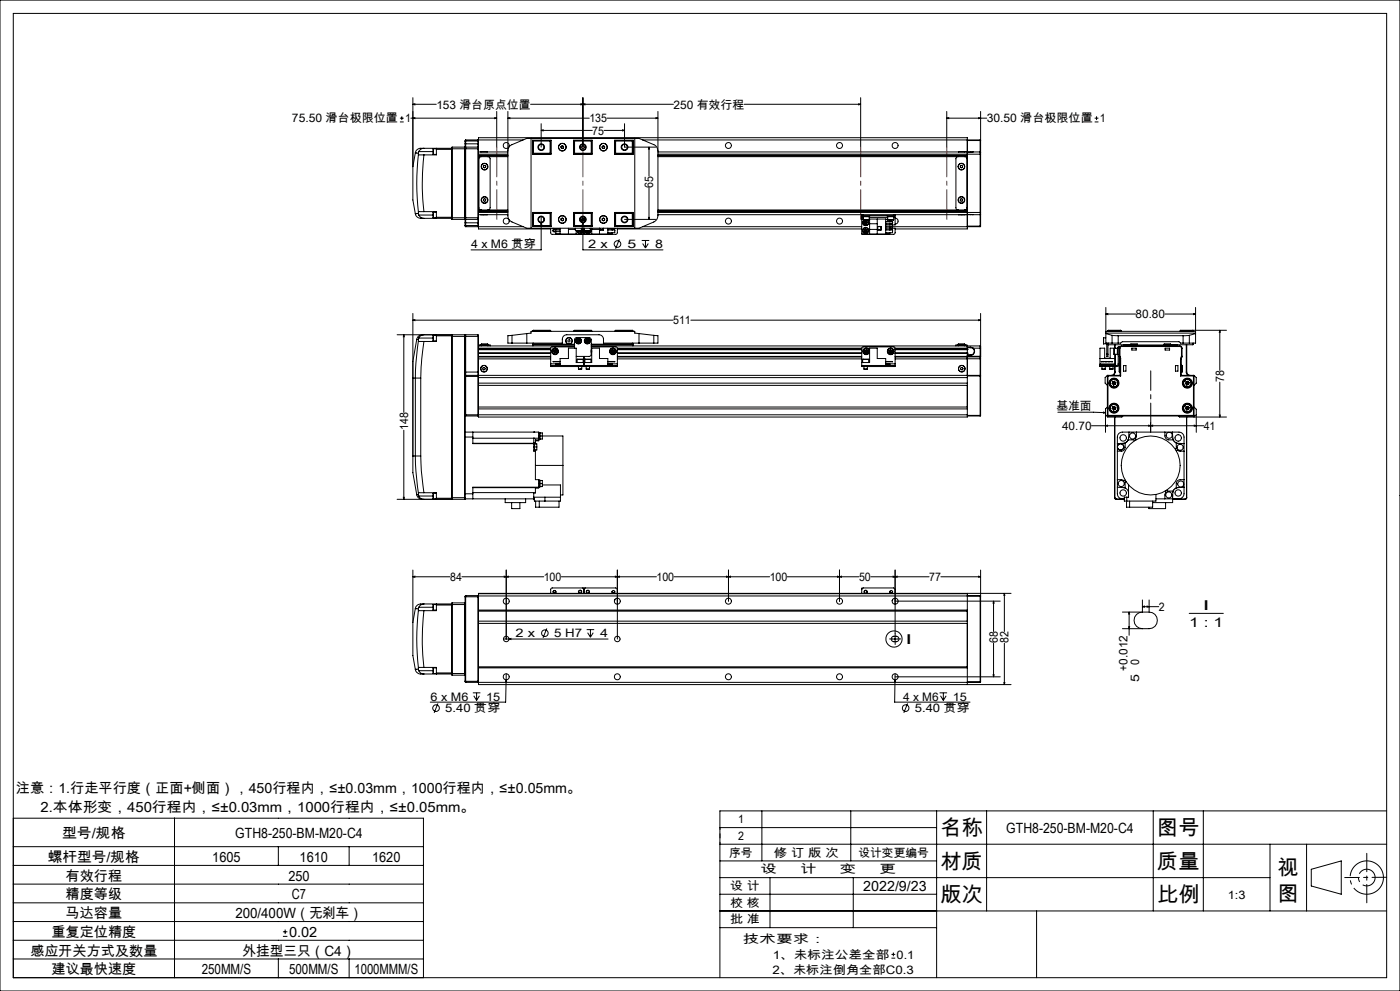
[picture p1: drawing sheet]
<svg xmlns="http://www.w3.org/2000/svg" width="420mm" height="297mm" viewBox="0 0 420 297" stroke-linecap="round" stroke-linejoin="round" font-family="sans-serif">
<g fill="none" stroke="#000" stroke-width=".3">
<path d="M0 0h420v297h-420zM4 4h412v289h-412zM120 36.5h1.1M120 35.4h1.1M120.5 34.9v1.1M123.3 35.4h25.7M123.9 35.4l.6-.1v.3zM123.9 31.3l.6-.2v.3zM123.9 29.3v20.6M123.9 31.3h7M148.4 35.3l.6 .1-.6 .2zM149 33.4v10.7"/>
<path d="M152.4 35.4l.6-.1v.3zM152.4 33.4v31.6l.3 .8 .9 .7 4.4 1.9h33.7l4.4-1.9 .7-.4 .6-1.4v-31.3M152.4 35.4h24.4M159.2 31.3h42.8M162.3 39.1l.6-.2v.3zM162.3 37.1v7M162.3 39.1h15.4M174.3 31.1l.6 .2-.6 .1zM174.9 31.3l.6-.2v.3zM174.9 29.3v14.8M181.2 39.1h6.2M182.1 35.4h15.3"/>
<path d="M186.8 38.9l.6 .2-.6 .1zM187.4 37.1v7h9.3M196.8 35.3l.6 .1-.6 .2zM223.3 31.3h34.9M257.6 31.1l.6 .2-.6 .1zM258.2 29.3v14.8M284 35.4l.6-.1v.3zM284 35.4h12M284 33.4v10.7M293.6 35.3l.6 .1-.6 .2zM294.2 33.4v12.3M328.4 36.5h1.1"/>
<path d="M328.4 35.4h1.1M329 34.9v1.1M123.9 49.9v10l.7 4.2M124.6 45.8h.1M124.6 45.8l.9 .1M124.6 45.8l-.7 4.1M125.5 46.4a75 75 0 0 0 0 17.1M125.5 46.4h1.7M125.5 45.9v.5M125.6 45.4l-.1 .5M125.6 45.4h4.3M127.2 44.4h-.3a1.84 1.84 0 0 0-2.3 1.4"/>
<path d="M127.2 46.4a70.9 70.9 0 0 0 0 17M127.2 44.4a1.66 1.66 0 0 0-1.6 1M127.2 44.4h8.3M129.9 45.4l.1 .9M130 44.6l-.1 .8M130 44.6v1.7M130 44.6h.9M130 46.3h.9M130.9 44.4v.4M130.9 44.8v1.6h-3.7M130.9 44.8h4.6M135.5 44.8v20.3"/>
<path d="M135.5 44.6h8M135.6 44.1l-.1 .7M135.6 44.1v21.7M135.6 44.1h3.8M139.4 44.1v21.7M139.4 44.1l.1 .1M139.5 44.2v21.5M139.5 43.1v1.1M139.5 42.3h4M139.5 43.1h4M139.7 44.1v21.7M139.7 41.9v2.2"/>
<path d="M139.7 44.1h3.7M139.7 41.9l-.2 1.2M139.7 41.9h3.7M139.7 44.1l-.2 .2M143.4 44.1v21.7M143.4 41.9v2.2M143.4 44.1l.1 .2M143.4 41.9l.1 .2M143.5 44.3v-3h146.7v4.9M143.5 44.3v.3M143.5 44.6v20.7M143.5 47h8.9"/>
<path d="M143.5 46.6h8.9M143.5 45.5h8.9M143.5 41.9h13.4M143.5 46.2h8.9M144.3 45.5h.1M144.3 45.5h1.9M144.4 47l-.5 .1-.2 .5v14.7l.1 .3 .6 .3M145.1 49.7l.3-.1 .3 .2v.4l-.4 .1-.3-.2zM145.1 59.7l.4-.2 .2 .3-.1 .4-.3 .1-.3-.3zM146.2 45.5h.1M146.4 47l.4 .1 .2 .5v14.7l-.1 .3-.5 .3M152.4 45.2l.3-1.1 .5-.6 4.8-2h33.7l4.8 2 .5 .6 .4 1.1"/>
<path d="M159.3 41.5v26.9M159.8 45.5h.1M159.8 42h5.5v4.2h-5.5zM159.9 42.3v3.9M159.9 42.3h5.1M160 42.1v4M160 42.1h5.3M160 42.1l-.1 .2M160 46.1h5.3M165 42.3l.2-.2v4l-.2-.2M165 45.9h-5.1l.1 .2M165 42.3v3.6"/>
<path d="M168.3 43.9l.1 .4M168.4 44.3l.3 .2M168.7 43.7l.3 .2M168.7 43.7l-.4 .2M169 44.3l-.3 .2M169 43.9v.4M172.1 42h5.5v4.2h-5.5zM172.1 42.1h5.5M172.1 46.1h5.5M172.4 42.3v3.6M172.4 42.3l-.2-.2v4l.2-.2M172.4 42.3h5"/>
<path d="M172.4 45.9h5M177.4 42.3l.1-.2v4l-.1-.2M177.4 42.3v3.6M180.7 44.3l.3 .2M180.7 43.9v.4M181 43.7l.4 .2M181 43.7l-.3 .2M181.4 44.3l-.4 .2M181.4 43.9v.4M184.4 42h5.6v4.2h-5.6zM184.4 42.1h5.3M184.4 46.1h5.3"/>
<path d="M184.7 42.3v3.6M184.7 42.3l-.2-.2v4l.2-.2M184.7 42.3h5.2M184.7 45.9h5.2l-.2 .2M189.7 42.1v4M189.7 42.1l.2 .2M189.9 42.3v3.9M189.9 45.5h.1M190.4 41.5v26.9M192.8 41.9h101.2M194.7 44.1v8.7M194.7 56.3v9.5"/>
<path d="M194.7 44.1l.1 .6h-.2zM197.4 47h92.8M197.4 46.6h92.8M197.4 45.5h93.8M197.4 46.2h96.6M287.4 47l-.5 .1-.1 .4v14.9l.1 .4 .5 .1M287.6 45.5h.1M287.6 45.5h1.9M288.1 49.7l.4-.1 .3 .2-.1 .4-.3 .1-.3-.2zM288.2 59.7l.4-.1 .2 .3-.1 .4h-.4l-.3-.3zM289.4 47l.5 .1 .2 .4v14.9l-.2 .4-.5 .1M289.5 45.5h.1"/>
<path d="M290.2 46.2v17.5M290.2 42.1h3.8M291.2 45.6h-1v.6M291.2 45.5h.7M291.2 45.5v.1M291.9 45.5l-.7 .1M291.9 45.5h2.1M294 46.2h.2M294 45.5v.7M294 45.5l.2 .2M294 41.9v.2M294 42.1v3.4"/>
<path d="M294 46.2v17.5M294.2 45.7v.5M294.2 46.2v17.5M124.6 64.1a2.26 2.26 0 0 0 2.6 1.3M124.6 64.1h.1M125.5 63.5v.5M125.5 64l.1 .4M125.5 64l-.9 .1M125.6 64.4l.1 .1a1.71 1.71 0 0 0 1.5 .9M125.6 64.4h4.3M127.2 63.4l-1.7 .1M127.2 63.4h3.7v1.7"/>
<path d="M127.2 65.4h8.3M129.9 64.4l.1 .9M130 63.6l-.1 .8M130 63.6v1.7M130 63.6h.9M130 65.3h.9M130.9 65.1v.3M130.9 65.1h4.6M135.5 65.1v.3M135.5 65.4l.1 .4M135.5 65.3h8M135.6 65.8h3.8"/>
<path d="M139.5 65.7v1.1M139.5 66.8l.2 1.1M139.5 65.7l-.1 .1M139.5 67.5h4M139.5 65.6l.2 .2M139.5 66.8h4M139.7 65.8v2.1M139.7 65.8h3.7M139.7 67.9h3.7M143.4 65.8v2.1M143.5 65.3v.3M143.5 65.6v3h21.7"/>
<path d="M143.5 62.9h8.9M143.5 63.2h8.9M143.5 64.3h8.9M143.5 67.9h13.4M143.5 63.7h8.9M143.5 65.6l-.1 .2M143.5 67.8l-.1 .1M143.5 63.3h8.9M144.2 64.3h.1M144.3 64.4h1.9M146.2 64.4h.1M159.8 64.3h.1"/>
<path d="M159.8 63.7h5.5v4.2h-5.5zM159.9 63.7v3.9M159.9 67.6h5.1M159.9 67.6l.1 .2M160 63.8v4M160 63.8l-.1 .1h5.1M160 63.8h5.3M160 67.8h5.3M162.3 66.6l.2 .6h-.3zM162.3 64.9v10h-21M165 63.9l.2-.1v4l-.2-.2M165 63.9v3.7"/>
<path d="M165.2 68.4v1.4l.4 .4h19.2l.4-.3v-1.5M165.9 68.4v.2h2.1M165.9 68.9v.5h2.1M165.9 68.9h2.1M166.2 69.4h.4M166.8 68.6v.3a.41 .41 0 0 0-.4-.3 .41 .41 0 0 0-.4 .3M166.8 69.4v.7h1.2M168 68.4v1.8M168.3 65.6l.1 .4M168.4 66l.3 .1M168.7 65.4l.3 .2M168.7 65.4l-.4 .2"/>
<path d="M169 66l-.3 .1M169 65.6v.4M170.5 68.4v1.8M170.5 68.8h2.1M172.1 63.7h5.5v4.2h-5.5zM172.1 63.8h5.5M172.1 67.8h5.5M172.4 63.9v3.7M172.4 67.8v.1M172.4 63.9l-.2-.1v4l.2-.2M172.4 67.6h5M172.4 63.9h5"/>
<path d="M172.6 69.1h.1M172.6 69.1h1.8M172.6 68.4v.7M172.9 69.1v1.1M173 67.8v.1M173.1 69.1a.88 .88 0 0 0 1.3 .7 .88 .88 0 0 0 .2-1.4 .89 .89 0 0 1-.2 1.5 .89 .89 0 0 1-1.3-.8zM173.6 69.1l.1 .3M173.7 69.4l.4 .2M173.7 69.4l.3-.3 .1 .5M174.1 69.1l.4 .1M174.4 69.1h.1M174.4 68.4v.7"/>
<path d="M174.4 68.9l.1 .3M174.5 65.9h.2zM174.5 66l.2 .2M174.5 69.2l-.4 .4M174.6 66v.1M174.7 65.9h.1M174.8 65.4v.5M174.8 65.6h.5M174.9 66.6l.1 .6h-.3zM174.9 64.9v10h24M174.9 70.2h-.2M175.2 65.5v.5"/>
<path d="M175.2 68.4v1.8M175.3 69.1h1.8M175.3 68.4v.7M175.4 70.2h.3M175.5 69.1l.1 .5zM175.9 69.1l.1 .3M176 69.4l.4 .2M176 69.4l.3-.3 .1 .5M176.4 69.1l.4 .2M176.7 67.8v.1M176.8 69.3l-.4 .3M176.8 69.1v.2"/>
<path d="M177.1 69.1h.1M177.1 68.5a.9 .9 0 0 1-.2 1.3 .9 .9 0 0 1-1.3-.2M177.1 68.6a.86 .86 0 0 1-.2 1.2 .86 .86 0 0 1-1.2-.2M177.1 68.4v.7M177.4 63.9l.1-.1v4.1M177.4 63.9v3.7M177.4 67.8v.1M177.4 67.6l.1 .2M177.5 68.4v1.8M177.5 68.8h2.3M179.8 68.4v1.8M180 68.4l-.1 .5h1.1v-.5"/>
<path d="M180.7 66l.3 .1M180.7 65.6v.4M181 65.4l.4 .2M181 65.4l-.3 .2M181.4 66l-.4 .1M181.4 65.6v.4M182.4 68.4v1.8M182.4 68.9h2M183.6 68.6v.3M183.6 69.7v.4h-1.2M183.7 68.9a.41 .41 0 0 1 .3-.3 .41 .41 0 0 1 .4 .3M184.4 69v.2"/>
<path d="M184.4 63.7h5.6v4.2h-5.6zM184.4 68.4v.2h-2M184.4 68.9v.8h-2M184.4 63.8h5.3M184.4 67.8h5.3M184.7 63.9v3.7M184.7 63.9l-.2-.1v4l.2-.2M184.7 67.6h5.2M185.2 68.6h73.3M185.8 71.7l-1.1 2.8M187.4 65.8h9.3M189.7 63.8v4"/>
<path d="M189.7 63.8l.2 .1h-5.2M189.9 63.7v3.9M189.9 64.3h.1M189.9 67.6l-.2 .2M192.5 72.1h2.3M192.8 67.9h65.7M192.8 73l.8 1.3M193.6 72.1v2.2M194.5 73l-.9 1.3M194.6 65.2h.2l-.1 .6zM197.4 62.9h92.8M197.4 63.2h92.8"/>
<path d="M197.4 64.3h61.2M197.4 63.7h96.6M197.4 63.3h92.8M258.5 64.7h.5M258.5 64.7v.5M258.5 65.2v5h9.6l.4-.4v-1.4h-.7M258.5 64.3v.4M258.5 65.6h.5M258.5 65.2h.5M258.6 64.3h.4M258.8 70.2h.2M258.9 64.7v.2h2v-.2"/>
<path d="M259 65.9h.1M259 64.9v1M259 65.9h1.7M259 64.3v.4M259 64.3h9M259 64.7h9M259.2 66.8l.3 .4M259.3 68.9v.5M259.3 68.9l.4 .2M259.3 65.9l-.5 .9M259.3 69.4l.5 .2M259.4 65.9l-.4 .3-.2 .6"/>
<path d="M259.4 66.3l-.2 .5M259.4 66.3l.3 .4M259.5 67.2h.5M259.6 68.6l-.3 .3M259.6 68.6l.5 .2M259.6 68.6l.1 .5M259.7 66.7l-.5 .1M259.7 66.7l-.2 .5M259.7 66.7l.3 .5M259.7 69.1l-.4 .3M259.7 69.1l.1 .5M259.7 69.1l.4 .2"/>
<path d="M259.9 66.3h-.5M259.9 66.3l.3 .4M259.9 66.3l-.2 .4M260 65.9a.87 .87 0 0 1 .2 1.5 .87 .87 0 0 1-1.4-.6M260.1 65.9a.9 .9 0 0 1 .1 1.6 .9 .9 0 0 1-1.4-.7M260.1 68.8v.5M260.1 68.8l-.4 .3M260.1 69.3l-.3 .3M260.2 66.7l-.2 .5M260.2 66.7h-.5M260.7 65.9h.1M260.8 65.6h4.9v4.6"/>
<path d="M260.8 64.9v1M260.8 65.2h5.5M260.9 65.6v4.6M260.9 67.1h2.3M260.9 68.8h2.3M263.2 65.6v4.6M263.3 67.9h1v1h-1zM263.3 67.9v1M265.7 66.4h2.1v.5M265.7 67.2h2.1v.5h-2.1M265.7 68.1h2.1v.5h-2.1M265.7 68.9h2.1"/>
<path d="M265.7 66.9h2.1M265.7 65.7h.6M266.2 64.7v.2h2v-.2M266.3 65.9h.1M266.3 65.9h1.8M266.3 64.9v1M266.9 65.9v.5M266.9 66.9v.3M266.9 67.7v.4M266.9 68.6v.3M266.9 69.7v.4h-1.2M266.9 67.9h27.1"/>
<path d="M267 66.9l.4 .3 .4-.3M267 68.9a.41 .41 0 0 1 .4-.3 .41 .41 0 0 1 .4 .3M267.2 66.4h.4M267.8 66.6v.2M267.8 69v.2M267.8 68.9v.8h-2.1M267.8 66.7v.1M268 64.3h.5M268 64.7h.5M268 64.3v.4M268.1 65.9h-1.8M268.1 64.9v1"/>
<path d="M268.1 65.2h.4M268.5 65.4a.9 .9 0 0 1 .9 .9 .9 .9 0 0 1-.9 .9M268.5 64.7v.5M268.5 64.3v.4M268.5 65.2v2.2h-.7M268.5 64.3h22.7M287.5 64.3h.1M287.6 64.4h1.9M289.5 64.3v.1M290.2 63.7v4.9h-21.7M290.2 63.7v.6h1M290.2 67.8h3.8"/>
<path d="M291.2 64.3h.7M291.2 64.3h.1M291.9 64.3h2.1M294 63.7h.2M294 63.7v.6M294 67.8h.2M294 67.8v.1M294 64.3v3.5M294.2 63.7v.5M294.2 64.2l-.2 .1M294.2 67.8l-.2 .1M294.2 64.2v3.6"/>
<path d="M123.9 96l.6-.2v.3zM123.9 93.9v42.8M123.9 96h78M158 100v2.8M158 100l1.3-.2v-.5h31.1v.5l1.3 .2M158 100l-4.4 .5M159.9 99.2h5.3M159.9 99.2v.1M160 99h5l.2 .2M160 99v.3M160 99l-.1 .2M165.2 99.2v.1"/>
<path d="M172.2 99.2l.2-.2h5l.1 .2M172.2 99.2h5.3M172.2 99.2v.1M177.5 99.2v.1M184.5 99.2h5.4M184.5 99.2v.1M189.7 99h-5l-.2 .2M189.7 99v.3M189.7 99l.2 .2M189.9 99.2v.1M191.7 100v2.8M191.7 100l4.4 .5"/>
<path d="M207.3 96h86.9M293.6 95.8l.6 .2-.6 .1zM294.2 93.9v12.9M331.8 94.1l.6-.1v.3zM331.8 92.1v10.7h1.8M331.8 94.1h8.9M331.8 99.3h26.9M331.8 99.8h26.9M331.8 100l1.8 .5M332.4 99.2h4M332.4 99.2v.1M332.5 99h3.7"/>
<path d="M332.5 99v.3M332.5 99l-.1 .2M336.2 99v.3M336.2 99l.2 .2M336.4 99.2v.1M349.5 94.1h9.2M354 99.2h4M354 99.2v.1M354.2 99h13.7M354.2 99v.3M354.2 99l-.2 .2M358 99.2l-.1-.2v.3"/>
<path d="M358 99.2v.1M358.1 94l.6 .1-.6 .2zM358.7 100l-1.9 .5M358.7 92.1v10.7h-1.9M365.9 99v12M365.9 99l.2 .6h-.3zM119.1 100.3h20.3M121.1 100.3l.2 .6h-.3zM121.1 100.3v23.3M124.6 113.3h1.6M124.6 113.3v23.4M125 101.7l-1.1 6.6v5h.7"/>
<path d="M125 101.7l.5 .1M125.5 102.2l-.7 6.6-.2 4.5M125.5 102.2l1.7 .1M125.5 101.8v.4M125.6 101.3l.5-.6 1.1-.4h-.4a1.66 1.66 0 0 0-1.8 1.4M125.6 101.3l-.1 .5M125.6 101.3h4.3M126.2 113.3v23.4M127.2 102.3l-.7 5.4-.3 5.6M130 100.5v1.7M130 100.5h.9M130 102.2h.9"/>
<path d="M130.9 100.3v.3M130.9 100.6v1.7h-3.7M130.9 100.6h4.6M135.5 100.3v.1M135.5 100.4v49.2M135.5 100.4v.4M135.5 100.8h8M135.5 100.8v48.4M139.4 100.3v49.3M139.4 100.3l.1 12.4M139.5 112.7v36.5M139.5 112.9h4"/>
<path d="M139.5 111.5h4M139.7 100.3v12.2M139.7 100.3h3.7M139.7 112.5h3.7M139.7 112.5v12.2M139.7 112.5l-.2 .2M139.7 100.3l-.2 .2M143.4 100.3v12.2M143.4 100.3l.1 .5M143.4 112.5v12.2M143.4 112.5l.1 .2M143.5 111.5v1"/>
<path d="M143.5 114.8h146.7M143.5 115.5h146.7M143.5 100.8v10.7M143.5 113.2h146.7M143.5 112.5h150.5M143.5 103.7h28.9M143.5 104.7h21.7M143.5 105.9h21.7M143.5 104.8h21.7M143.5 105.8h21.7M143.5 104.3h21.7M143.5 106.8h21.7"/>
<path d="M143.5 107.6h21.7M143.5 104.6h21.7M143.5 107h21.7M143.7 103.7v-.3h3.3v.3M144.4 103.2h2M144.4 103.2v.5M144.4 103.4h1.9M144.9 110.2l.4-.1 .3 .3-.1 .4-.4 .1-.3-.3zM146.4 103.2v.5M153.6 102.8h15.1v-1.1a1.33 1.33 0 0 1 1.3-1.4h9.7a1.39 1.39 0 0 1 1.3 1.4v1.1h15.1M153.6 100.5l-1.2 .1v2.2h1.2M153.6 100.5v2.3"/>
<path d="M159.9 102.8v.9M160 102.8v.3M160 103.1h12.4M160 103.1l-.1 .2h12.5M165.2 109.5v.4h.5M165.2 109.5h.5M165.2 109v.5M165.2 109h2.8M165.7 109.9h9M165.7 109.5h9M165.7 109.5v.4M166.1 105.4l.3 .4"/>
<path d="M166.2 104.9l-.1 .5M166.2 104.9l.3 .4M166.5 105.3l-.4 .1M166.5 105.3l-.1 .5M166.5 105.3l.4 .4M166.7 104.8l-.5 .1M166.7 104.8l.3 .4M166.7 104.8l-.2 .5M166.8 109.1v.2h1.2M166.9 105.7l-.5 .1M167 105.2l-.1 .5M167 105.2l-.5 .1"/>
<path d="M168 109.5v-2h2.5v-3.2h2.4v4.4h4.6v-4.4h2.3v3.2h2.6v2M168 108.3h-2.1l2.1 .1M172.4 104h-7l-.2 .3v4.7M172.4 104.3v-2.6l.2-.4 4.2-.1 .5 .4 .1 4.5-.2 .5-.4 .2h-3.9M173 102.2l.3 .4M173.1 107.7h1.8M173.1 107.7v1M173.2 107.7h1.7M173.2 107.7h-.1M173.2 101.7l-.2 .5M173.2 101.7l.6 .9M173.5 110.6h1"/>
<path d="M173.5 109.9v.7M173.7 101.7l.3 .4M173.7 101.7h-.5M173.7 101.7l-.4 .9M173.8 102.6h-.5M174 102.1l-.2 .5M174 102.1l-1 .1M174.5 109.9v.7M174.7 109.5h1M174.7 109.9h.5M174.7 109.5v.4M174.9 107.7v1"/>
<path d="M175.2 109.9h.5M175.2 106.8v3.1M175.5 107.7h.1M175.5 107.7v1M175.5 107.7h.2M175.6 107.7h1.7M175.7 107.7h1.6M175.7 109.9h9M175.7 109.5h9M175.7 109.5v.4M175.7 102.2l.3 .4M175.9 110.6h.9"/>
<path d="M175.9 109.9v.7M175.9 101.7l-.2 .5M175.9 101.7l.3 .5M176.2 102.2l-.2 .4M176.2 102.2l.3 .4M176.2 102.2h-.5M176.4 101.7l.3 .4M176.4 101.7h-.5M176.4 101.7l-.2 .5M176.5 102.6h-.5M176.7 102.1l-.2 .5M176.7 102.1l-.5 .1"/>
<path d="M176.8 109.9v.7M177.3 107.7v1M177.4 104.7v1.1M177.4 104h7.6l.2 .5v4.5M177.4 104.9v.7M177.4 105.1v.4M177.4 103.7h116.6M177.4 103.1h12.3M182.4 108.3h2l-2 .1M183.4 105.1v.5M183.4 105.1l.9 .4M183.4 105.6l.5 .2"/>
<path d="M183.6 109.1v.2h-1.2M183.8 104.8l-.4 .3M183.8 104.8l.5 .2M183.8 104.8l.1 1M184.3 105v.5M184.3 105l-.9 .6M184.3 105.5l-.4 .3M184.7 109.5h.5M184.7 109.5v.4M185.2 104.3h73.4M185.2 109.5v.4h-.5M185.2 109v.5"/>
<path d="M185.2 104.7h73.3M185.2 105.9h73.3M185.2 104.8h73.3M185.2 105.8h73.3M185.2 109l-2.8 .1M185.2 106.8h73.3M185.2 107.6h73.3M185.2 104.6h73.3M185.2 107h73.3M189.7 102.8v.3M189.7 103.1l.2 .2h-12.5M189.9 102.8v.9"/>
<path d="M196.1 100.5l1.3 .1v2.2h-1.3M196.1 100.5v2.3M258.5 109.5h.5M258.5 108.7h2.4v-4.4h2.3v3.2h2.5v2M258.8 107.7h.1M258.8 107.7v1M258.8 107.7h.2M258.9 107.7h1.7M259 107.7h1.6M259 109.5v.4M259 109.9h9M259 109.5h9"/>
<path d="M259.2 110.6h1M259.2 109.9v.7M259.4 105.5l.4 .3M259.5 105l-.1 .5M259.5 105l.4 .3M259.9 105.3l-.1 .5M259.9 105.3l.4 .3M259.9 104.8l-.4 .2M259.9 104.8l.4 .3M259.9 104.8v.5M260.2 109.9v.7M260.3 105.6l-.5 .2"/>
<path d="M260.3 105.1v.5M260.3 105.1l-.9 .4M260.6 107.7v1M265.7 108.3h2.1l-2.1 .1M266.7 105.1l.1 .5M266.7 105.1l1 .4M266.8 105.6l.4 .2M266.9 109.1v.2h-1.2M267.2 104.8l-.5 .3M267.2 104.8l.4 .2M267.2 104.8v1M267.6 105l.1 .5"/>
<path d="M267.6 105l-.8 .6M267.7 105.5l-.5 .3M268 109.5h.5M268 109.5v.4M268.5 104.6l21.7 .1M268.5 109v-4.7l-.2-.3h-9.4l-.4 .5v5.4h.5M268.5 109.5v.4h-.5M268.5 109v.5M268.5 104.7h21.7M268.5 105.9h21.7M268.5 104.8h21.7M268.5 105.8h21.7"/>
<path d="M268.5 104.3h21.7M268.5 109l-2.8 .1M268.5 107h21.7M287.4 103.2h2M287.4 103.4h2.7v.3M287.4 103.4h-.6v.3M287.4 103.2v.5M287.5 103.4h1.9M288.4 110.1l.3 .1 .2 .3-.2 .3h-.4l-.2-.3zM289.4 103.2v.5M290.2 105.9h.1M290.2 104.3v2.7"/>
<path d="M290.2 107v18h-146.7v-12.5M290.2 104.7h.1M290.2 112.7h3.8M290.2 106.5h1M290.2 106.4h1M290.2 107h3.8M290.2 104.2h1M291.2 104.1h-1v-.4v.6M291.2 104.2l.7 .3M291.2 104.1l.7 .2M291.2 104.1v.1M291.2 106.4v.1"/>
<path d="M291.9 104.5a1.06 1.06 0 0 1 .3 1.1 1.06 1.06 0 0 1-1 .8M291.9 104.3a1.18 1.18 0 0 1 .4 1.4 1.18 1.18 0 0 1-1.1 .8M291.9 104.3h2.1M291.9 104.3v.2M294 112.5v.2M294 103.7v.6M294 106.8h.2M294 106.8v.2M294 107.5h.2M294 107v.5M294 106.8h-25.5M294 104.3v2.5"/>
<path d="M294 107.5v5M294 112.7v11.8M294 107.5l-25.5 .1M294.2 106.9l-.2 .1M294.2 106.8v.1M294.2 106.9v.6M294.2 107.5v17M330 107.5h4.5M330.1 109.1h4.3v.2h-4.3zM330.4 108.3l.8 .1zM330.4 109.5h-.5v.4h.5M330.4 109.9h1.4"/>
<path d="M330.4 109.5h4.6M330.4 109.5v.4M330.6 110.6h1M330.6 109.9v.7M331 103h.1M331 101.3v1.6M331 102.9v.1M331.1 101.2l-.1 .1M331.1 103h.9M331.1 101.2h.7M331.1 102.9v.1M331.6 108.3l.5 .1z"/>
<path d="M331.6 109.9v.7M331.8 109.9h.9M331.8 109.5v.4M332 106.1v.7h.4v-.7M332 106.1h.4M332 102.8v3.3M332.2 112.7l.1-.2 .1 .2M332.2 112.7h.2M332.2 112.7v11.8M332.4 112.7h3.8M332.4 102.8v3.3M332.4 112.7v11.8"/>
<path d="M332.4 103.1l.1 .2M332.4 108.3l.5 .1zM332.5 103.3h6.7M332.5 102.8v.5M332.7 109.9h2.3M332.7 109.5v.4M332.9 110.6h1M332.9 109.9v.7M333.3 108.3l.5 .1zM333.6 102.8h1.9M333.6 100.5l1.9 .1M333.6 100.5v2.3"/>
<path d="M333.7 115l.3 .4M333.8 114.4l-.1 .6M333.8 114.4l.4 .4M333.9 109.9v.7M334.2 104.4h.1M334.2 104.4v1.8M334.2 106.2h1M334.2 104.4h1M334.2 114.8l-.2 .6M334.2 114.8l.4 .4M334.2 114.8l-.5 .2M334.4 111.5a.96 .96 0 0 1-1 1"/>
<path d="M334.4 111.5h.1M334.4 103.3v1M334.4 109.9v1.6M334.4 114.3l.4 .4M334.4 114.3l-.6 .1M334.4 114.3l-.2 .5M334.5 104.4l-1.4-.1v3h-1.7v-3h-1.4v5.2M334.5 106.2v3.3M334.5 111.5l-.5 1M334.5 103.3v1.1M334.5 109.9v1.6M334.6 115.2l-.6 .2"/>
<path d="M334.8 114.7l-.2 .5M334.8 114.7l-.6 .1M335 109.5v.4M335.5 104.3h-.3v2h.3M335.5 109l-.5 .5M335.5 109h.3M335.5 102.8h.7l.5-.4h17l.5 .4h.7M335.5 104.5h.3M335.5 100.6v2.2M335.5 104.5v4.5M335.5 100.6h19.4M335.8 109.5v2"/>
<path d="M335.8 109.5h.1M335.8 106.8l.2 .8M335.8 109a.84 .84 0 0 1-.8 .9M335.8 104.3v-.3h-.3v.5M335.8 106.8l.1 .2M335.8 106.8h.2M335.8 104.3h.2M335.8 109.5h.2M335.8 111.5h.2M335.8 104.3v4.7M335.9 107l.1 .5M336 106.8v.1"/>
<path d="M336 106.9l.2 .6M336 106.9l-.1 .1M336 109.5v2M336 104.3v2.5M336 109.5h.1M336 111.4v.1M336 107.5h.2M336 112.5l.2 .2M336 112.5h-3.8l-.7 .7v1.6l.7 .7M336 107.5v5M336.2 107.5v5.2M336.5 103.7v.2"/>
<path d="M336.5 103.9l-.5 .4M336.5 103.7l-.5 .2-.2 .4M336.5 103.7h17.4M336.5 103.9h17.4M337 109.6h.8v1.6h-.8zM337.9 103.4h-.7v.3M337.9 103.4h14.6M337.9 103.4v.3M339.2 103.2h2M339.2 103.4h.1M339.2 103.4h2M339.2 103.2v.2"/>
<path d="M339.5 104.3h1.4v.6h-1.4zM341.2 103.4h.1M341.2 103.2v.2M349.2 103.2h2M349.2 103.4h.1M349.2 103.4h2M349.2 103.2v.2M349.5 104.3h1.4v.6h-1.4zM351.2 103.4h.1M351.2 103.3h6.7M351.2 103.2v.2M352.5 103.4h.7v.3"/>
<path d="M352.5 103.4v.3M352.6 109.6h.8v1.6h-.8zM353.9 103.9l.5 .4M353.9 103.7v.2M353.9 103.7l.6 .3 .1 .3M354.2 107.5h.2M354.2 112.7h3.8M354.2 107.5v5.2M354.4 111.4v.1M354.4 112.5l-.2 .2M354.4 112.5h3.8l.7 .7v1.6l-.7 .7M354.4 107.5v5"/>
<path d="M354.4 106.9l.1 .1M354.4 106.9l-.2 .6M354.4 109.5h.1M354.4 106.8v.1M354.4 106.8h.2M354.4 104.3h.2M354.4 109.5v2M354.4 109.5h.2M354.4 111.5h.2M354.4 104.3v2.5M354.5 107l-.1 .5M354.6 109.5v2"/>
<path d="M354.6 106.8l-.2 .8M354.6 106.8l-.1 .2M354.6 104.3v2.5M354.9 102.8h1.9M354.9 100.6v2.2M355.6 115l.4 .4M355.8 114.4l-.2 .6M355.8 114.4l.8 .8M355.9 111.5l.2 .6 .3 .4M355.9 111.5h.1M355.9 103.3v8.2M356 111.5a1.02 1.02 0 0 0 1 1"/>
<path d="M356 103.3v8.2M356.4 114.3l.4 .4M356.4 114.3l-.6 .1M356.4 114.3l-.4 1.1M356.6 115.2l-.6 .2M356.8 114.7l-.2 .5M356.8 114.7l-1.2 .3M356.8 100.5l-1.9 .1M356.8 100.5v2.3M357.9 102.8v.5M358 112.7h.2M358 112.7v-.2l.2 .2"/>
<path d="M358 102.8l-.1 .5M358 112.7v11.8M358.2 112.7v11.8M365.9 114.5v10.5M121.1 128.9v20.7M123.9 136.7v5l1.1 6.6M123.9 136.7h.7M124.6 136.7h1.6M124.6 136.7l.2 4.5 .7 6.6M126.2 136.7l.2 4.4 .8 6.6M139.5 124.2h4M139.5 129.5h2.4"/>
<path d="M139.5 131h2.4M139.5 124.5l.2 .2M139.7 124.7h3.7M141.9 131v2h18.5v1.9h-.3M141.9 129.5v1.5M141.9 129.5h19.7v2.6h-1M141.9 132.9h18.2M141.9 131.3h19.7M143.5 124.3h146.7M143.5 122.6h146.7M143.5 122h146.7M143.5 124.5l-.1 .2"/>
<path d="M160.1 129.5h.1M160.1 133.9v1.3h.5M160.1 132.9v1M160.1 131.3h.1M160.1 131.3v1.6M160.1 129.5h.3M160.1 133.9h.9M160.1 132.7h.5M160.4 133h.6v.9M160.6 134.9v.3M160.6 132.7v.3M160.6 135.2v8.6h1v2.2"/>
<path d="M160.6 139.5h8.3M161 133.9v1h-.6M161.6 130.7h7.3v8.8M161.6 131.8h-1v.9M161.6 129.7h.4v2h-.4M161.8 129.7v2M162 129.7h.7v1.9h-.7M168.9 139.5v8.8h-.8M290.2 124.7h3.8M290.2 124.5h3.8M294 124.5v.2M294 124.5h.2"/>
<path d="M294.2 124.5l-.2 .2M317.4 123.5l14.2 .2M331 123.5l.6 .2-.6 .1zM331.6 127.6l.6-.2v.3zM331.6 124.3l.7 .7h4.3l.3-.3M332.2 124.5h.2M332.2 124.5l.2 .2M332.2 122l-.6 .6v7M332.4 124.5v.2M332.4 124.7h25.6M332.4 124.5h25.6M333.7 122.4l.3 .5"/>
<path d="M333.8 121.9l-.1 .5M333.8 121.9l.4 .4M334.2 122.3l.4 .5M334.2 122.3l-.5 .1M334.2 122.3l-.2 .6M334.4 125v24.2M334.4 121.8l-.6 .1M334.4 121.8l.4 .4M334.4 121.8l-.2 .5M334.5 125v24.2M334.6 122.8l-.6 .1M334.8 122.2l-.2 .6"/>
<path d="M334.8 122.2l-.6 .1M335.2 134.1v13.9a1.62 1.62 0 0 0 2.1 1.5M338.5 131.8l-1 .9v1.4a1.14 1.14 0 0 1-1.1 1.1h-1.2M338.5 131.8a2.91 2.91 0 0 1-3.1 1.2h-.2M338.5 131.8h1.7l.2 .3M338.7 129.5l-.2 2.3M340.9 129.5v1.4l-.3 .6 .2 .3M344.6 127.4l.6 .2-.6 .1zM345.2 127.6l.6-.2v.3zM345.2 126.7v2.9M349.5 129.5v1.2a1.21 1.21 0 0 0 1.1 1.1h1.4M350.6 129.5h-13.9a1.45 1.45 0 0 0-1.5 1.5v2.8"/>
<path d="M350.9 129.5h2.8a1.51 1.51 0 0 1 1.5 1.5v13.9M351.7 129.5l.3 2.3M352 131.8l.9 .9M352 131.8l.2 .4M352.5 132.5l.4 .2M352.8 135.1l.4-.2 .6 .3h1.4M352.9 132.7v1.8l-.3 .2M352.9 132.7l2.3 .3M353.6 124.7l.3 .3h14M355.6 122.4l.4 .5M355.8 121.9l-.2 .5M355.8 121.9l.8 .9"/>
<path d="M356 125v24.2M356.2 122.3l-.2 .6M356.2 122.3l-.6 .1M356.4 121.8l.4 .4M356.4 121.8l-.6 .1M356.4 121.8l-.2 .5M356.6 122.8l-.6 .1M356.8 122.2l-.2 .6M356.8 122.2l-.6 .1M358 124.5h.2M358 124.5v.2M358.2 124.5l-.2 .2"/>
<path d="M358.2 122l.7 .7v6.9M358.3 127.4l.6 .2-.6 .1zM358.9 124.3l-.7 .7M361.1 127.6h-33.7M365.8 124.4h.3l-.2 .6zM119.1 149.6h20.3M121 149h.3l-.2 .6zM125 148.3a1.77 1.77 0 0 0 2.2 1.3l-1.1-.3-.5-.6M125.5 147.8v.4M125.5 148.2l.1 .5M125.5 148.2l-.5 .1M125.6 148.7h4.3"/>
<path d="M127.2 147.7l-1.7 .1M127.2 147.7h3.7v1.6M130 147.8v1.7M130 147.8h.9M130 149.5h.9M130.9 149.3v.3M130.9 149.3h4.6M135.5 149.5v.1M135.5 149.2v.3M135.5 149.2h4M139.5 149.2l-.1 .4M139.5 148h2.4"/>
<path d="M141.9 148v1.5M141.9 147.6l18.2 .1M151.6 149.5v1.1h6.1v-1.1M153.5 150.6v1.8h2.5v-1.8M160.1 147.7v1.8M160.1 149h8M160.7 150.2v1.8h7v-1.8M161.6 146l-19.7 .2M161.6 143.9h.4v2h-.2M161.6 146.3h-1v1.4h-.5M161.6 146h-19.7v2M161.6 144.9h1.1"/>
<path d="M161.8 143.9l-.2 2M161.8 150.2v1.8M162 144h.7v.9M162.7 144.9v.9h-.7M162.7 145.3h5.4v4.9h-7.8v-.7h-20.8M163.5 149v1.2M334.4 149.2l.5 .4M334.4 149.2h.1M334.5 149.2l.4 .4M334.9 149.6h2.4M334.9 149.6h.1M335.2 143.8h1.3l.7 .3 .3-.2"/>
<path d="M335.2 146l2.3 .3M337.5 146.3a1.64 1.64 0 0 1 1.1 1.4M337.8 144.3l-.3 .2v1.8M338 150.2v1.8h7.8v-1.8M338 149v1.2M338.6 145.3v3.7h-1.3v1.2h9.5v-2M338.9 150.2v1.8M349.6 147.1l.2 .4-.3 .6v1.4M349.7 150.6v1.8h-5v-.4M350.1 146.9l.1 .3h1.8M351.8 149.6h3.7M351.8 148.4v2.2h-6"/>
<path d="M352 147.2l-.3 2.3M352.1 146.8l-.1 .4M352.9 146.3l-.9 .9M352.9 146.3l-.4 .2M355.2 143.8h-1.2a1.14 1.14 0 0 0-1.1 1.1v1.4M355.2 146l-2.3 .3M355.2 145.2v2.8a1.57 1.57 0 0 1-1.5 1.5h-6.9M355.5 149.6h.1M356 149.2l-.5 .4M356 149.2h.1M123.9 172.9l.6-.2v.3zM123.9 170.8v15.7"/>
<path d="M123.9 172.9h11.1M139.5 178.9h4M139.7 178.5l-.2 .2v2.1M139.7 178.5v26M139.7 178.5h3.7M143.4 178.5v26M143.4 178.5l.1 .2M143.5 178.6h146.7M143.5 177.9h146.7M151.3 172.7l.6 .2-.6 .1zM151.9 172.9l.6-.2v.3zM151.9 170.8v20.7"/>
<path d="M163.1 172.9h-24.5M165.9 177.3v.2M166 177.5h.8M166.2 177h.4M166.8 177.3v.2M173.8 177.8a.5 .5 0 0 1-.2-.7 .5 .5 0 0 1 .8 0 .5 .5 0 0 1-.2 .7M174.9 176.3h.5M175.2 176.3v1.5M176.2 177.8a.5 .5 0 0 1-.2-.7 .5 .5 0 0 1 .7 0 .5 .5 0 0 1-.2 .7M183.6 177.3v.2M183.7 177.5h.7M184.4 179.8l-.1 .2"/>
<path d="M184.4 177.3v.2M184.6 172.7l.6 .2-.6 .1zM185.2 172.9l.6-.2v.3zM185.2 176.7l-.4-.5h-9.2l-.4 .5-.4-.5h-9.2l-.4 .4v1.2M185.2 170.8v20.7M196.9 172.9h-28.5M202.2 172.9h28.7M217.9 172.7l.6 .2-.6 .1zM218.5 170.8v9.4M218.5 172.9l.6-.2v.3zM236.2 172.9h21.5M251.2 172.7l.6 .2-.6 .1z"/>
<path d="M251.8 172.9l.6-.2v.3zM251.8 170.8v9.4M258.5 176.7l.4-.5h9.2l.4 .5M258.8 176.3h-.3v1.5M259.5 177.8a.5 .5 0 0 1-.2-.7 .5 .5 0 0 1 .8 0 .5 .5 0 0 1-.2 .7M261.2 172.9h17.5M266.9 177.3v.2M267 177.5h.8M267.8 177.3v.2M267.8 179.7v.1M267.8 179.7l-.1 .3M267.9 172.7l.6 .2-.6 .1z"/>
<path d="M268.5 172.9l.6-.2v.3zM268.5 170.8v19M282.3 172.9h11.9M290.2 177.8v27.4M290.2 178.5h3.8M290.2 178.7h3.8M293.6 172.7l.6 .2-.6 .1zM294 178.5v.2M294 178.7v25.6M294.2 170.8v33.5M301.3 177.8v11.5M301.3 177.8l.1 .6h-.2z"/>
<path d="M303.3 177.8h-159.8v27.4h159.8M342.7 179.8v3.6a2.49 2.49 0 0 0-2.5 2.5 2.49 2.49 0 0 0 2.5 2.5M344.7 179.8v3.6M123.9 186.5v10l.7 4.1M124.6 182.4h.1M124.6 182.4l.9 .1M124.6 182.4l-.7 4.1M125.5 182.9l1.7 .1M125.5 182.9a75 75 0 0 0 0 17.2M125.5 182.5v.4M125.6 182l-.1 .5M125.6 182h4.3"/>
<path d="M127.2 181h-.3a1.92 1.92 0 0 0-2.3 1.4M127.2 183a71 71 0 0 0 0 17M127.2 181a1.76 1.76 0 0 0-1.6 1M127.2 181h8.3M129.9 182l.1 .8M130 181.2l-.1 .8M130 181.2v1.6M130 181.2h.9M130 182.8h.9M130.9 181v.3M130.9 181.3v1.7h-3.7M130.9 181.3h4.6"/>
<path d="M135.5 181.3v20.4M135.5 181.2h4M135.6 180.7l-.1 .6M135.6 180.7v21.6M135.6 180.7h3.8M139.4 180.7v21.6M139.4 180.7l.1 .1M139.5 180.8v.4M139.5 181.2v20.7M143.5 186.8h.1M143.5 182.8h146.7M143.5 199.8h146.7"/>
<path d="M143.5 183.2h146.7M143.5 186.8h146.7M151 191.5h31.4M152.7 191.5l.6-.2v.4zM164 188.3l-1.1 2.9M176 188.7h2.3M176.3 189.6l.8 1.4M177.1 188.7v2.3M178 189.6l-.9 1.4M267.6 190.9l.6-.2a1.18 1.18 0 0 1 1.4 .5 .81 .81 0 0 1-.7 1.1h-1a.82 .82 0 0 1-.3-1.4zM267.7 191.5h1.6M268.5 190.7v1.6"/>
<path d="M268.5 180.2h31.6M290.2 186.2h-146.7M298.1 180.2v9.1M298.1 192.8v10M298.1 180.2l.1 .6h-.3zM301.3 192.8v12.4M336.7 183.4h8M338.6 187.8h.3l-.2 .6zM338.7 183.4v7M338.7 183.4l.2 .6h-.3zM342.7 181.8l.6-.2v.4zM342.7 181.8h4.9"/>
<path d="M344.1 181.6l.6 .2-.6 .2zM344.7 183.4a2.49 2.49 0 0 1 2.5 2.5 2.49 2.49 0 0 1-2.5 2.5h-8M356.8 183.8h10.2M124.6 200.6a1.99 1.99 0 0 0 2.6 1.4M124.6 200.6h.1M125.5 200.1v.4M125.5 200.5l.1 .5M125.5 200.5l-.9 .1M125.6 201l.7 .8 .9 .2M125.6 201h4.3M127.2 200l-1.7 .1M127.2 200h3.7v1.7"/>
<path d="M127.2 202h8.3M129.9 201l.1 .9M130 200.2l-.1 .8M130 200.2v1.7M130 200.2h.9M130 201.9h.9M130.9 201.7v.3M130.9 201.7h4.6M131.4 210.8l-1.2 2.8M135.5 201.7l.1 .6M135.5 201.9h4M135.6 202.3h3.8"/>
<path d="M139.5 201.9v.3M139.5 202.2v2.1l.2 .2M139.5 202.2l-.1 .1M139.5 204.1h4M139.7 204.5h3.7M141.9 207.6h2.2M142.1 208.5l.9 1.4M143 207.6v2.3M143.5 200.2h146.7M143.5 204.5h150.5M143.5 204.3l-.1 .2M143.8 208.5l-.8 1.4"/>
<path d="M151.8 203.7l.2 .6h-.3zM151.9 201.9l-.2 8.5h-22.6M268.5 203.7l.1 .6h-.2zM268.5 203.7l-.1 6.7h22.6M268.5 201.9v1.8M268.5 202.8h31.6M272.3 210.8l-1.2 2.8M281.9 207.6h2.2M282.2 208.5l.8 1.4M283 207.6v2.3M283.8 208.5l-.8 1.4M290.2 204.3h3.8"/>
<path d="M294 204.3v.2M294 204.3h.2M294.2 204.3l-.2 .2M297.9 202.2h.3l-.1 .6zM301.2 204.6h.2l-.1 .6zM4 245.2h123v47.8M4 253.7h123M4 259.4h123M52.4 245.2v47.8M83.5 253.7v5.7M104.7 253.7v5.7M216 253h200"/>
<path d="M216 248h65M216 258h65M228.6 243v15M255.2 243v15M281 243v50M296 243v30M346 243v30M361 243v30M381 253v20M392 253v20M416 243h-200v50M4 265h123"/>
<path d="M4 270.6h123M4 276.2h123M84.9 279.3h1.3M85.5 278.6v1.3M216 278h65M216 273h200M216 263h165M216 268h65M231 263v15M256 263v15M311 273v20M393.4 260.5l9-2.5v10l-9-2.5z"/>
<path d="M4 281.8h123M4 287.4h123M83.5 287.4v5.6M84.9 280.6h1.3M104.7 287.4v5.6M267.4 287.2h1.2M267.4 286h1.2M268 285.5v1.1"/>
<circle cx="145.4" cy="59.9" r="1"/>
<circle cx="145.4" cy="49.9" r="1.01"/>
<circle cx="145.4" cy="49.9" r=".95"/>
<circle cx="145.4" cy="59.9" r=".95"/>
<circle cx="151.9" cy="43.6" r=".9"/>
<circle cx="162.4" cy="44.1" r=".84"/>
<circle cx="162.4" cy="44.1" r="1"/>
<circle cx="168.7" cy="44.1" r="1.11"/>
<circle cx="174.9" cy="44.1" r=".83"/>
<circle cx="174.9" cy="44.1" r=".99"/>
<circle cx="174.9" cy="44.1" r=".42"/>
<circle cx="181" cy="44.1" r="1.12"/>
<circle cx="181" cy="44.1" r="1.14"/>
<circle cx="187.4" cy="44.1" r=".84"/>
<circle cx="187.4" cy="44.1" r="1"/>
<circle cx="218.5" cy="43.6" r=".9"/>
<circle cx="251.9" cy="43.6" r=".9"/>
<circle cx="268.5" cy="43.6" r=".9"/>
<circle cx="288.4" cy="49.9" r=".95"/>
<circle cx="288.4" cy="49.9" r=".99"/>
<circle cx="288.4" cy="59.9" r=".95"/>
<circle cx="288.4" cy="59.9" r=".99"/>
<circle cx="151.9" cy="66.3" r=".9"/>
<circle cx="162.4" cy="65.8" r="1"/>
<circle cx="162.4" cy="65.8" r=".83"/>
<circle cx="168.7" cy="65.8" r="1.11"/>
<circle cx="174.9" cy="65.8" r=".83"/>
<circle cx="174.9" cy="65.8" r="1"/>
<circle cx="174.9" cy="65.8" r=".42"/>
<circle cx="181" cy="65.8" r="1.12"/>
<circle cx="181" cy="65.8" r="1.16"/>
<circle cx="185.2" cy="73.1" r=".99"/>
<circle cx="187.4" cy="65.8" r=".84"/>
<circle cx="187.4" cy="65.8" r="1"/>
<circle cx="218.5" cy="66.3" r=".9"/>
<circle cx="251.9" cy="66.3" r=".9"/>
<circle cx="259.7" cy="69.1" r=".87"/>
<circle cx="259.7" cy="69.1" r=".9"/>
<circle cx="145.2" cy="110.5" r="1"/>
<circle cx="145.2" cy="110.5" r=".96"/>
<circle cx="166.5" cy="105.3" r="1"/>
<circle cx="166.5" cy="105.3" r=".86"/>
<circle cx="170.7" cy="102.2" r=".99"/>
<circle cx="170.7" cy="102.2" r=".91"/>
<circle cx="170.7" cy="102.2" r=".34"/>
<circle cx="173.5" cy="102.2" r=".87"/>
<circle cx="173.5" cy="102.2" r=".9"/>
<circle cx="176.2" cy="102.2" r=".89"/>
<circle cx="176.2" cy="102.2" r=".87"/>
<circle cx="183.9" cy="105.3" r=".99"/>
<circle cx="183.9" cy="105.3" r=".87"/>
<circle cx="259.9" cy="105.3" r=".99"/>
<circle cx="259.9" cy="105.3" r=".87"/>
<circle cx="259.9" cy="105.3" r=".9"/>
<circle cx="267.2" cy="105.3" r=".99"/>
<circle cx="267.2" cy="105.3" r=".87"/>
<circle cx="288.5" cy="110.5" r="1"/>
<circle cx="288.5" cy="110.5" r=".96"/>
<circle cx="334.2" cy="114.8" r="1.5"/>
<circle cx="334.2" cy="114.8" r="1.14"/>
<circle cx="334.2" cy="114.8" r="1.33"/>
<circle cx="334.2" cy="114.8" r="1.17"/>
<circle cx="356.2" cy="114.8" r="1.13"/>
<circle cx="356.2" cy="114.8" r="1.34"/>
<circle cx="356.2" cy="114.8" r="1.5"/>
<circle cx="334.2" cy="122.3" r="1.32"/>
<circle cx="334.2" cy="122.3" r="1.5"/>
<circle cx="334.2" cy="122.3" r="1.14"/>
<circle cx="334.2" cy="122.3" r="1.17"/>
<circle cx="336.2" cy="133.9" r=".92"/>
<circle cx="336.2" cy="133.9" r=".98"/>
<circle cx="337" cy="131.2" r=".97"/>
<circle cx="339.8" cy="130.7" r=".91"/>
<circle cx="345.2" cy="139.5" r="8.8"/>
<circle cx="350.8" cy="130.5" r=".92"/>
<circle cx="353.5" cy="131.2" r=".97"/>
<circle cx="354" cy="134.1" r=".92"/>
<circle cx="356.2" cy="122.3" r="1.33"/>
<circle cx="356.2" cy="122.3" r="1.17"/>
<circle cx="356.2" cy="122.3" r="1.13"/>
<circle cx="356.2" cy="122.3" r="1.5"/>
<circle cx="336.4" cy="144.9" r=".92"/>
<circle cx="337" cy="147.7" r=".96"/>
<circle cx="350.6" cy="148.3" r=".92"/>
<circle cx="353.5" cy="147.7" r=".96"/>
<circle cx="354.2" cy="145.1" r=".92"/>
<circle cx="166.4" cy="177.4" r=".41"/>
<circle cx="174" cy="177.4" r=".41"/>
<circle cx="176.4" cy="177.4" r=".39"/>
<circle cx="184" cy="177.4" r=".41"/>
<circle cx="259.7" cy="177.4" r=".4"/>
<circle cx="267.4" cy="177.4" r=".41"/>
<circle cx="151.9" cy="180.2" r=".9"/>
<circle cx="151.9" cy="191.5" r=".82"/>
<circle cx="163.5" cy="189.8" r="1"/>
<circle cx="185.2" cy="180.2" r=".9"/>
<circle cx="185.2" cy="191.5" r=".82"/>
<circle cx="218.5" cy="180.2" r=".9"/>
<circle cx="251.9" cy="180.2" r=".9"/>
<circle cx="268.2" cy="191.5" r="2.42"/>
<circle cx="268.5" cy="180.2" r=".9"/>
<circle cx="130.8" cy="212.2" r=".99"/>
<circle cx="151.9" cy="202.8" r=".9"/>
<circle cx="185.2" cy="202.8" r=".9"/>
<circle cx="218.5" cy="202.8" r=".9"/>
<circle cx="251.9" cy="202.8" r=".9"/>
<circle cx="268.5" cy="202.8" r=".9"/>
<circle cx="271.7" cy="212.2" r="1"/>
</g>
<path d="M412.4 262.3a2.5 2.5 0 0 0-4.1-1.1 2.5 2.5 0 0 0 1 4.2 2.5 2.5 0 0 0 3.2-2.9l-.1-.2" fill="none" stroke="#000" stroke-width=".3" stroke-dasharray="30.5 1.3 1.3 1.3" stroke-dashoffset="24.5" stroke-linecap="butt"/>
<path d="M414.8 261.5a5 5 0 0 0-8.3-2 5 5 0 0 0 2.2 8.3 5 5 0 0 0 6.2-6l-.1-.3" fill="none" stroke="#000" stroke-width=".3" stroke-dasharray="30.5 1.3 1.3 1.3" stroke-dashoffset="16.7" stroke-linecap="butt"/>
<path d="M345.2 111.1v15.6" fill="none" stroke="#000" stroke-width=".3" stroke-dasharray="30.5 1.3 1.3 1.3" stroke-dashoffset="24.6"/>
<path d="M267.7 191.5h-.8M268.5 192.3v.9M268.5 190.7v-.9M269.4 191.5h.8" fill="none" stroke="#000" stroke-width=".3" stroke-dasharray="30.5 1.3 1.3 1.3"/>
<path d="M410 255.7v14.9" fill="none" stroke="#000" stroke-width=".3" stroke-dasharray="30.5 1.3 1.3 1.3" stroke-dashoffset="25"/>
<path d="M403.4 263l12.6-.1" fill="none" stroke="#000" stroke-width=".3" stroke-dasharray="30.5 1.3 1.3 1.3" stroke-dashoffset="26.1"/>
<path d="M216 248v5" fill="none" stroke="#000" stroke-width=".3" stroke-dasharray="30.5 1.3 1.3 1.3" stroke-dashoffset="29.9"/>
<path d="M149 65.8v-21.7M174.9 65.8v-21.7M258.2 65.8v-21.7M284 65.8v-21.7" fill="none" stroke="#f00" stroke-width=".3" stroke-dasharray="30.5 1.3 1.3 1.3" stroke-dashoffset="21.6"/>
<g fill="#000">
<path d="M331 123.5l.6 .2-.6 .1z"/>
<path d="M123.9 35.4l.6-.1v.3zM148.4 35.3l.6 .1-.6 .2z"/>
<path d="M174.3 31.1l.6 .2-.6 .1zM123.9 31.3l.6-.2v.3zM293.6 35.3l.6 .1-.6 .2zM284 35.4l.6-.1v.3zM257.6 31.1l.6 .2-.6 .1zM174.9 31.3l.6-.2v.3z"/>
<path d="M194.7 44.1l.1 .6h-.2zM194.6 65.2h.2l-.1 .6z"/>
<path d="M123.9 96l.6-.2v.3zM293.6 95.8l.6 .2-.6 .1zM162.3 39.1l.6-.2v.3zM186.8 38.9l.6 .2-.6 .1zM152.4 35.4l.6-.1v.3zM196.8 35.3l.6 .1-.6 .2zM162.3 66.6l-.1 .6h.3zM174.9 66.6l-.2 .6h.3zM345.2 127.6l.6-.2v.3zM358.3 127.4l.6 .2-.6 .1zM151.8 203.7l-.1 .6h.3zM268.5 203.7l-.1 .6h.2zM152.7 191.5l.6 .2v-.4zM123.9 172.9l.6-.2v.3zM151.3 172.7l.6 .2-.6 .1z"/>
<path d="M331.8 94.1l.6-.1v.3zM358.1 94l.6 .1-.6 .2z"/>
<path d="M121.1 100.3l.2 .6h-.3zM121 149h.3l-.2 .6z"/>
<path d="M344.6 127.4l.6 .2-.6 .1zM331.6 127.6l.6-.2v.3zM293.6 172.7l.6 .2-.6 .1zM268.5 172.9l.6-.2v.3zM344.1 181.6l.6 .2-.6 .2zM342.7 181.8l.6-.2v.4z"/>
<path d="M365.8 124.4h.3l-.2 .6zM365.9 99l.2 .6h-.3z"/>
<path d="M151.9 172.9l.6-.2v.3zM184.6 172.7l.6 .2-.6 .1z"/>
<path d="M185.2 172.9l.6-.2v.3zM217.9 172.7l.6 .2-.6 .1z"/>
<path d="M251.8 172.9l.6-.2v.3zM267.9 172.7l.6 .2-.6 .1zM218.5 172.9l.6-.2v.3zM251.2 172.7l.6 .2-.6 .1z"/>
<path d="M298.1 180.2l.1 .6h-.3zM297.9 202.2h.3l-.1 .6zM301.3 177.8l.1 .6h-.2zM301.2 204.6h.2l-.1 .6z"/>
<path d="M338.7 183.4l.2 .6h-.3zM338.6 187.8h.3l-.2 .6z"/>
</g>
<g font-size="6.3">
<text x="282.1" y="250.3">名称</text>
<text x="347.1" y="250.3">图号</text>
<text x="282.1" y="260.3">材质</text>
<text x="347.1" y="260.3">质量</text>
<text x="383.3" y="262.1">视</text>
<text x="383.3" y="269.9">图</text>
<text x="282.1" y="270.3">版次</text>
<text x="347.1" y="270.3">比例</text>
</g>
<g font-size="4.2">
<text x="4.8" y="237.6">注意：1.行走平行度（正面+侧面），450行程内，≤±0.03mm，1000行程内，≤±0.05mm。</text>
<text x="12.2" y="243.3">2.本体形变，450行程内，≤±0.03mm，1000行程内，≤±0.05mm。</text>
<text x="18.6" y="251.3">型号/规格</text>
<text x="70.6" y="251.3">GTH8-250-BM-M20-C4</text>
<text x="301.9" y="249.5">GTH8-250-BM-M20-C4</text>
<text x="14.4" y="258.3">螺杆型号/规格</text>
<text x="19.7" y="263.9">有效行程</text>
<text x="63.7" y="258.3">1605</text>
<text x="86.5" y="263.9">250</text>
<text x="89.9" y="258.3">1610</text>
<text x="111.7" y="258.3">1620</text>
<text x="19.7" y="269.5">精度等级</text>
<text x="87.6" y="269.5">C7</text>
<text x="259" y="267">2022/9/23</text>
<text x="19.7" y="275.2">马达容量</text>
<text x="70.6" y="275.2">200/400W（无刹车）</text>
<text x="15.4" y="280.8">重复定位精度</text>
<text x="86.7" y="280.8">0.02</text>
<text x="9.1" y="286.4">感应开关方式及数量</text>
<text x="72.7" y="286.4">外挂型三只（C4）</text>
<text x="15.5" y="292">建议最快速度</text>
<text x="60.5" y="292">250MM/S</text>
<text x="86.7" y="292">500MM/S</text>
<text x="106.4" y="292">1000MMM/S</text>
</g>
<g font-size="4.1">
<text x="360.9" y="182.7">I</text>
<text x="356.8" y="187.9">1 : 1</text>
<text x="271.6" y="193">I</text>
</g>
<g font-size="3.5">
<text x="130.9" y="32.5">153 滑台原点位置</text>
<text x="202.1" y="32.5">250 有效行程</text>
<text x="87.6" y="36.7">75.50 滑台极限位置 1</text>
<text x="176.8" y="36.7">135</text>
<text x="177.7" y="40.3">75</text>
<text x="296" y="36.7">30.50 滑台极限位置 1</text>
<text x="196" y="56.3" transform="rotate(-90 196 56.3)">65</text>
<text x="141.3" y="74.4">4 x M6 贯穿</text>
<text x="176.5" y="74.4">2 x</text>
<text x="188.2" y="74.4">5</text>
<text x="196.6" y="74.4">8</text>
<text x="340.7" y="95.4">80.80</text>
<text x="202" y="97.2">511</text>
<text x="367.2" y="114.5" transform="rotate(-90 367.2 114.5)">78</text>
<text x="316.9" y="123">基准面</text>
<text x="122.4" y="128.9" transform="rotate(-90 122.4 128.9)">148</text>
<text x="318.6" y="128.8">40.70</text>
<text x="361.1" y="128.8">41</text>
<text x="135" y="174.1">84</text>
<text x="163.1" y="174.1">100</text>
<text x="196.9" y="174.1">100</text>
<text x="230.9" y="174.1">100</text>
<text x="257.7" y="174.1">50</text>
<text x="278.7" y="174.1">77</text>
<text x="347.7" y="183.1">2</text>
<text x="154.7" y="191">2 x</text>
<text x="166.2" y="191">5 H7</text>
<text x="180.1" y="191">4</text>
<text x="299.4" y="192.8" transform="rotate(-90 299.4 192.8)">68</text>
<text x="302.6" y="192.8" transform="rotate(-90 302.6 192.8)">82</text>
<text x="338.3" y="201" transform="rotate(-90 338.3 201)">+0.012</text>
<text x="341.8" y="199.2" transform="rotate(-90 341.8 199.2)">0</text>
<text x="129.2" y="209.9">6 x M6</text>
<text x="145.8" y="209.9">15</text>
<text x="271" y="209.9">4 x M6</text>
<text x="285.8" y="209.9">15</text>
<text x="341.8" y="204.5" transform="rotate(-90 341.8 204.5)">5</text>
<text x="133.6" y="213.5">5.40 贯穿</text>
<text x="274.4" y="213.5">5.40 贯穿</text>
<text x="221.4" y="246.8">1</text>
<text x="221.4" y="251.8">2</text>
<text x="218.8" y="256.8">序号</text>
<text x="232.2" y="256.8">修 订 版 次</text>
<text x="257.5" y="256.8">设计变更编号</text>
<text x="228.2" y="261.8">设</text>
<text x="240.1" y="261.8">计</text>
<text x="252" y="261.8">变</text>
<text x="263.9" y="261.8">更</text>
<text x="219.1" y="266.7">设 计</text>
<text x="368.3" y="269.3">1:3</text>
<text x="219.1" y="271.7">校 核</text>
<text x="219.1" y="276.7">批 准</text>
<text x="222.9" y="282.7">技术要求：</text>
<text x="231.8" y="287.3">1、未标注公差全部 0.1</text>
<text x="231.7" y="291.8">2、未标注倒角全部C0.3</text>
</g>
</svg>
